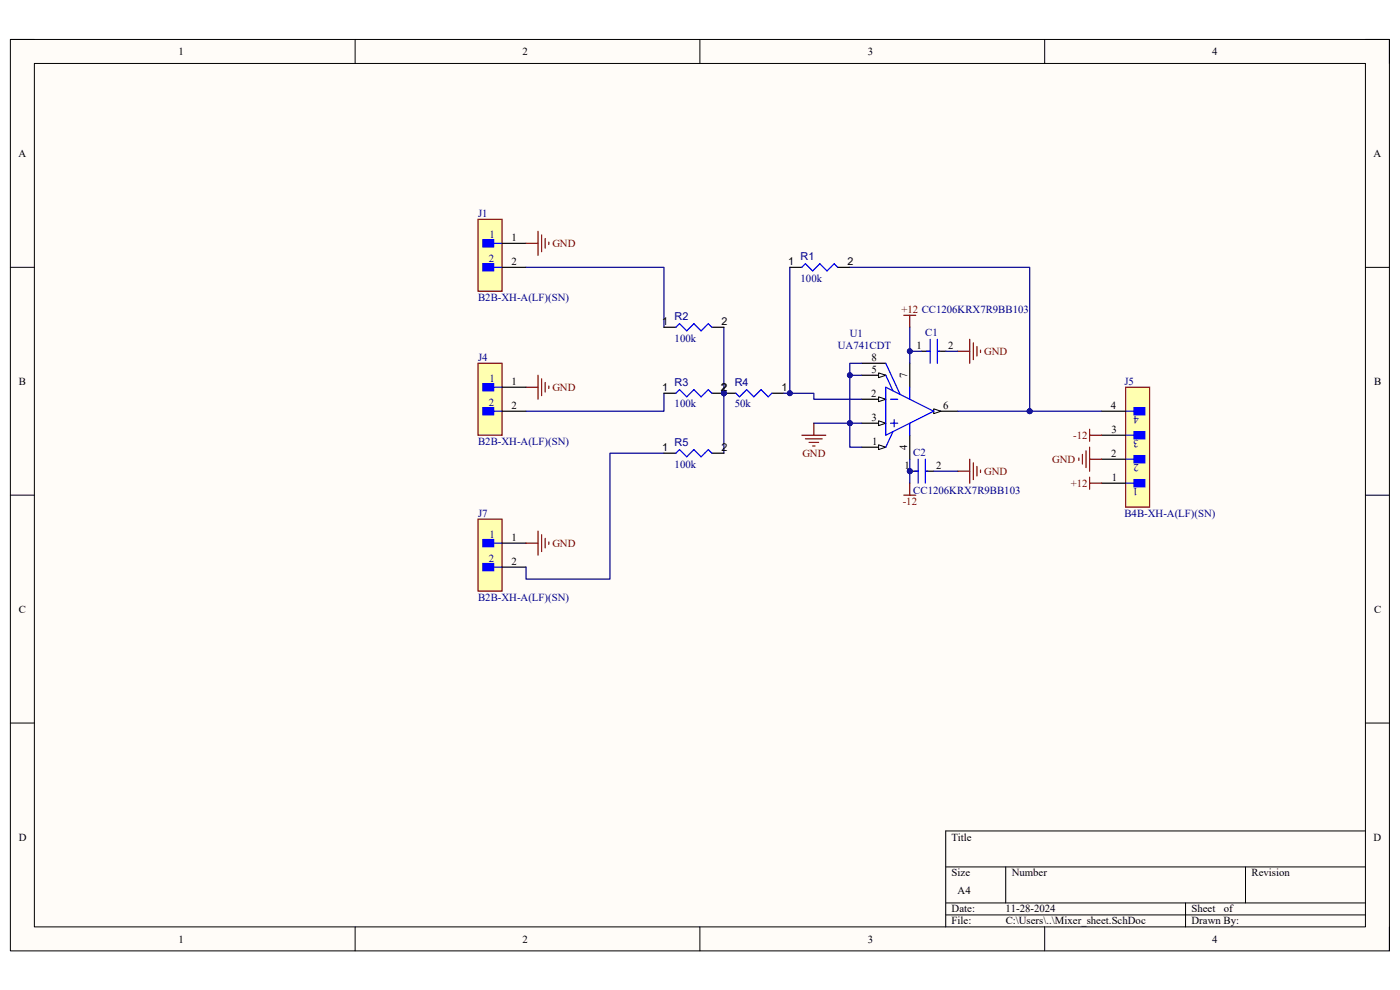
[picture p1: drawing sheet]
<svg xmlns="http://www.w3.org/2000/svg" width="297mm" height="210mm" viewBox="0 0 297 210" stroke-linecap="round" stroke-linejoin="round" font-family="sans-serif">
<path d="M2.2 8.4h292.6v193.3h-292.6z" fill-rule="evenodd" fill="#fffcf8"/>
<path d="M2.2 8.4h292.6v193.3h-292.6z" fill="none" stroke="#000" stroke-width=".21"/>
<path d="M7.3 13.5h282.4v183.1h-282.4z" fill-rule="evenodd" fill="#fffcf8"/>
<g fill="none" stroke="#000" stroke-width=".21">
<path d="M2.2 8.4h5.1M7.3 13.5h282.4v183.1h-282.4zM75.3 8.4v5.1M148.5 8.4v5.1M221.6 8.4v5.1M289.7 8.4h5.1v5.1M2.2 56.7h5.1M289.7 56.7h5.1M2.2 105h5.1M289.7 105.1h5.1M2.2 153.4h5.1M289.7 153.4h5.1"/>
<path d="M289.7 176.3h-89.1v20.3M75.3 196.6v5.1M148.5 196.6v5.1M200.6 183.9h89.1M200.6 191.5h89.1M200.6 194.1h89.1M213.4 183.9v7.6M221.6 196.6v5.1M251.5 191.5v5.1M264.2 183.9v7.6M294.8 196.6v5.1"/>
</g>
<path d="M114.1 79.6v5.1M111.6 82.1h2.5M114.9 80.4v3.5M115.7 81.1v2.1M116.4 81.9v.5M170.1 92.3h5.1M170.9 93.1h3.5M171.6 93.9h2.1M172.4 94.6h.5M172.7 89.8v2.5" fill="none" stroke="#800000" stroke-width=".25"/>
<circle cx="153.6" cy="83.4" r=".51" fill="#000080"/>
<circle cx="153.6" cy="83.4" r=".51" fill="none" stroke="#000080" stroke-width=".21"/>
<path d="M153.6 83.4h2.5" fill="none" stroke="#000" stroke-width=".25"/>
<circle cx="153.6" cy="83.4" r=".51" fill="#000080"/>
<circle cx="153.6" cy="83.4" r=".51" fill="none" stroke="#000080" stroke-width=".21"/>
<path d="M163.7 83.4h2.6" fill="none" stroke="#000" stroke-width=".25"/>
<path d="M156.1 83.4l.8 .8 1.5-1.5 1.5 1.5 1.6-1.5 1.5 1.5 .7-.8" fill="none" stroke="#00f" stroke-width=".25"/>
<path d="M101.4 46.5h5.1v15.3h-5.1z" fill-rule="evenodd" fill="#ffffb0"/>
<path d="M101.4 46.5h5.1v15.3h-5.1z" fill="none" stroke="#800000" stroke-width=".25"/>
<path d="M102.4 50.9h2.3v1.5h-2.3z" fill-rule="evenodd" fill="#00f"/>
<path d="M102.4 50.9h2.3v1.5h-2.3zM104.7 51.6h1.8" fill="none" stroke="#00f" stroke-width=".25"/>
<path d="M102.4 55.9h2.3v1.6h-2.3z" fill-rule="evenodd" fill="#00f"/>
<path d="M102.4 55.9h2.3v1.6h-2.3zM104.7 56.7h1.8" fill="none" stroke="#00f" stroke-width=".25"/>
<path d="M106.5 51.6h5.1M106.5 56.7h5.1" fill="none" stroke="#000" stroke-width=".25"/>
<path d="M101.4 77.1h5.1v15.2h-5.1z" fill-rule="evenodd" fill="#ffffb0"/>
<path d="M101.4 77.1h5.1v15.2h-5.1z" fill="none" stroke="#800000" stroke-width=".25"/>
<path d="M102.4 81.4h2.3v1.5h-2.3z" fill-rule="evenodd" fill="#00f"/>
<path d="M102.4 81.4h2.3v1.5h-2.3zM104.7 82.1h1.8" fill="none" stroke="#00f" stroke-width=".25"/>
<path d="M102.4 86.5h2.3v1.5h-2.3z" fill-rule="evenodd" fill="#00f"/>
<path d="M102.4 86.5h2.3v1.5h-2.3zM104.7 87.2h1.8" fill="none" stroke="#00f" stroke-width=".25"/>
<path d="M106.5 82.1h5.1M106.5 87.2h5.1" fill="none" stroke="#000" stroke-width=".25"/>
<path d="M101.4 110.1h5.1v15.3h-5.1z" fill-rule="evenodd" fill="#ffffb0"/>
<path d="M101.4 110.1h5.1v15.3h-5.1z" fill="none" stroke="#800000" stroke-width=".25"/>
<path d="M102.4 114.5h2.3v1.5h-2.3z" fill-rule="evenodd" fill="#00f"/>
<path d="M102.4 114.5h2.3v1.5h-2.3zM104.7 115.2h1.8" fill="none" stroke="#00f" stroke-width=".25"/>
<path d="M102.4 119.5h2.3v1.6h-2.3z" fill-rule="evenodd" fill="#00f"/>
<path d="M102.4 119.5h2.3v1.6h-2.3zM104.7 120.3h1.8" fill="none" stroke="#00f" stroke-width=".25"/>
<path d="M106.5 115.2h5.1M106.5 120.3h5.1" fill="none" stroke="#000" stroke-width=".25"/>
<g fill="none" stroke="#800000" stroke-width=".25">
<path d="M111.6 51.6h2.5M114.1 49.1v5.1M114.9 49.8v3.6M115.7 50.6v2M116.4 51.4v.5M191.7 66.9h2.6M193 66.9v2.5M203.2 74.5h2.5M205.7 72v5.1M206.5 72.7v3.6M207.3 73.5v2M208 74.3v.5"/>
<path d="M203.2 100h2.5M205.7 97.4v5.1M206.5 98.2v3.5M207.3 98.9v2.1M208 99.7v.5M111.6 115.2h2.5M114.1 112.7v5.1M114.9 113.4v3.6M115.7 114.2v2M116.4 115v.5M191.7 105.1h2.6M193 102.5v2.6"/>
</g>
<path d="M238.8 82.1h5.1v25.5h-5.1z" fill-rule="evenodd" fill="#ffffb0"/>
<path d="M238.8 82.1h5.1v25.5h-5.1z" fill="none" stroke="#800000" stroke-width=".25"/>
<path d="M240.6 101.7h2.3v1.6h-2.3z" fill-rule="evenodd" fill="#00f"/>
<path d="M238.8 102.5h1.8M240.6 101.7h2.3v1.6h-2.3z" fill="none" stroke="#00f" stroke-width=".25"/>
<path d="M240.6 96.6h2.3v1.6h-2.3z" fill-rule="evenodd" fill="#00f"/>
<path d="M238.8 97.4h1.8M240.6 96.6h2.3v1.6h-2.3z" fill="none" stroke="#00f" stroke-width=".25"/>
<path d="M240.6 91.6h2.3v1.5h-2.3z" fill-rule="evenodd" fill="#00f"/>
<path d="M238.8 92.3h1.8M240.6 91.6h2.3v1.5h-2.3z" fill="none" stroke="#00f" stroke-width=".25"/>
<path d="M240.6 86.5h2.3v1.5h-2.3z" fill-rule="evenodd" fill="#00f"/>
<path d="M238.8 87.2h1.8M240.6 86.5h2.3v1.5h-2.3z" fill="none" stroke="#00f" stroke-width=".25"/>
<path d="M233.7 97.4h5.1M233.7 92.3h5.1M233.7 87.2h5.1M233.7 102.5h5.1" fill="none" stroke="#000" stroke-width=".25"/>
<path d="M228.9 97.2v.5M229.6 96.4v2M230.4 95.6v3.6M231.2 91.1v2.5M231.2 94.9v5.1M231.2 97.4h2.5M231.2 92.3h2.5M231.2 101.2v2.6M231.2 102.5h2.5" fill="none" stroke="#800000" stroke-width=".25"/>
<circle cx="193" cy="100" r=".51" fill="#000080"/>
<circle cx="193" cy="100" r=".51" fill="none" stroke="#000080" stroke-width=".21"/>
<path d="M193 100h1.8" fill="none" stroke="#000" stroke-width=".25"/>
<circle cx="193" cy="100" r=".51" fill="#000080"/>
<circle cx="193" cy="100" r=".51" fill="none" stroke="#000080" stroke-width=".21"/>
<path d="M182.8 79.6h5.1M195.5 74.5h1.8M199.1 74.5h1.5M196.6 100h1.5" fill="none" stroke="#000" stroke-width=".25"/>
<path d="M196.6 74.5h.7M197.3 72v5.1M198.9 72v5.1M199.1 74.5h.3M194 100h.8M194.8 97.4v5.1M196.3 97.4v5.1M196.6 100h.2" fill="none" stroke="#00f" stroke-width=".25"/>
<path d="M186.4 79.1l1.5 .5-1.5 .5z" fill="#f8fcff"/>
<path d="M186.4 79.1l1.5 .5-1.5 .5z" fill="none" stroke="#000" stroke-width=".21"/>
<path d="M182.8 89.8h5.1" fill="none" stroke="#000" stroke-width=".25"/>
<path d="M186.4 89.3l1.5 .5-1.5 .5z" fill="#f8fcff"/>
<path d="M186.4 89.3l1.5 .5-1.5 .5z" fill="none" stroke="#000" stroke-width=".21"/>
<path d="M182.8 77.1h5.1M182.8 84.7h5.1" fill="none" stroke="#000" stroke-width=".25"/>
<path d="M186.4 84.2l1.5 .5-1.5 .5z" fill="#f8fcff"/>
<path d="M186.4 84.2l1.5 .5-1.5 .5z" fill="none" stroke="#000" stroke-width=".21"/>
<path d="M193 77.1v5M193 92.3v5.1M198.1 87.2h5.1" fill="none" stroke="#000" stroke-width=".25"/>
<path d="M198.1 86.7l1.5 .5-1.5 .5z" fill="#f8fcff"/>
<path d="M198.1 86.7l1.5 .5-1.5 .5z" fill="none" stroke="#000" stroke-width=".21"/>
<path d="M182.8 94.9h5.1" fill="none" stroke="#000" stroke-width=".25"/>
<path d="M186.4 94.4l1.5 .5-1.5 .5z" fill="#f8fcff"/>
<path d="M186.4 94.4l1.5 .5-1.5 .5z" fill="none" stroke="#000" stroke-width=".21"/>
<path d="M170.1 56.7l.8-.8 1.5 1.6M177.7 56.7l-.7-.8-1.5 1.6-1.6-1.6-1.5 1.6M187.9 79.6l1.5 3.3M187.9 77.1l3.1 6.6M187.9 82.1l10.2 5.1-10.2 5.1zM188.9 84.7h1.6M188.9 89.8h1.6M189.4 91.6l-1.5 3.3M189.7 89v1.6M193 82.1v2.6M193 89.8v2.5" fill="none" stroke="#00f" stroke-width=".25"/>
<path d="M167.6 56.7h2.5M177.7 56.7h2.6" fill="none" stroke="#000" stroke-width=".25"/>
<path d="M153.6 83.4v12.7" fill="none" stroke="#000080" stroke-width=".25"/>
<circle cx="153.6" cy="83.4" r=".51" fill="#000080"/>
<circle cx="153.6" cy="83.4" r=".51" fill="none" stroke="#000080" stroke-width=".21"/>
<path d="M153.6 69.4v14" fill="none" stroke="#000080" stroke-width=".25"/>
<circle cx="153.6" cy="83.4" r=".51" fill="#000080"/>
<circle cx="153.6" cy="83.4" r=".51" fill="none" stroke="#000080" stroke-width=".21"/>
<path d="M167.6 56.7v26.7h-1.3" fill="none" stroke="#000080" stroke-width=".25"/>
<circle cx="167.6" cy="83.4" r=".51" fill="#000080"/>
<circle cx="167.6" cy="83.4" r=".51" fill="none" stroke="#000080" stroke-width=".21"/>
<path d="M218.5 87.2h15.2" fill="none" stroke="#000080" stroke-width=".25"/>
<circle cx="218.4" cy="87.2" r=".51" fill="#000080"/>
<circle cx="218.4" cy="87.2" r=".51" fill="none" stroke="#000080" stroke-width=".21"/>
<path d="M203.2 87.2h15.3" fill="none" stroke="#000080" stroke-width=".25"/>
<circle cx="218.4" cy="87.2" r=".51" fill="#000080"/>
<circle cx="218.4" cy="87.2" r=".51" fill="none" stroke="#000080" stroke-width=".21"/>
<path d="M193 69.4v7.7" fill="none" stroke="#000080" stroke-width=".25"/>
<circle cx="193" cy="74.5" r=".51" fill="#000080"/>
<circle cx="193" cy="74.5" r=".51" fill="none" stroke="#000080" stroke-width=".21"/>
<path d="M193 74.5h2.5" fill="none" stroke="#000080" stroke-width=".25"/>
<circle cx="193" cy="74.5" r=".51" fill="#000080"/>
<circle cx="193" cy="74.5" r=".51" fill="none" stroke="#000080" stroke-width=".21"/>
<path d="M193 97.4v5.1" fill="none" stroke="#000080" stroke-width=".25"/>
<circle cx="193" cy="100" r=".51" fill="#000080"/>
<circle cx="193" cy="100" r=".51" fill="none" stroke="#000080" stroke-width=".21"/>
<path d="M111.6 56.7h29.3v12.7M180.3 56.7h38.2v30.5M200.6 74.5h2.6M140.9 83.4v3.8h-29.3M140.9 96.1h-11.5v26.8h-17.8v-2.6M198.1 100h5.1" fill="none" stroke="#000080" stroke-width=".25"/>
<circle cx="218.4" cy="87.2" r=".51" fill="#000080"/>
<circle cx="218.4" cy="87.2" r=".51" fill="none" stroke="#000080" stroke-width=".21"/>
<path d="M167.6 83.4h5.1v1.3h10.1" fill="none" stroke="#000080" stroke-width=".25"/>
<circle cx="167.6" cy="83.4" r=".51" fill="#000080"/>
<circle cx="167.6" cy="83.4" r=".51" fill="none" stroke="#000080" stroke-width=".21"/>
<path d="M172.7 89.8h10.1" fill="none" stroke="#000080" stroke-width=".25"/>
<circle cx="180.3" cy="89.8" r=".51" fill="#000080"/>
<circle cx="180.3" cy="89.8" r=".51" fill="none" stroke="#000080" stroke-width=".21"/>
<path d="M180.3 89.8v5.1h2.5" fill="none" stroke="#000080" stroke-width=".25"/>
<circle cx="180.3" cy="89.8" r=".51" fill="#000080"/>
<circle cx="180.3" cy="89.8" r=".51" fill="none" stroke="#000080" stroke-width=".21"/>
<path d="M182.8 79.6h-2.5v10.2" fill="none" stroke="#000080" stroke-width=".25"/>
<circle cx="180.3" cy="89.8" r=".51" fill="#000080"/>
<circle cx="180.3" cy="89.8" r=".51" fill="none" stroke="#000080" stroke-width=".21"/>
<circle cx="180.3" cy="79.6" r=".51" fill="#000080"/>
<circle cx="180.3" cy="79.6" r=".51" fill="none" stroke="#000080" stroke-width=".21"/>
<path d="M182.8 77.1h-2.5v2.5" fill="none" stroke="#000080" stroke-width=".25"/>
<circle cx="180.3" cy="79.6" r=".51" fill="#000080"/>
<circle cx="180.3" cy="79.6" r=".51" fill="none" stroke="#000080" stroke-width=".21"/>
<circle cx="153.6" cy="83.4" r=".51" fill="#000080"/>
<circle cx="153.6" cy="83.4" r=".51" fill="none" stroke="#000080" stroke-width=".21"/>
<path d="M151 83.4h2.6" fill="none" stroke="#000" stroke-width=".25"/>
<circle cx="153.6" cy="83.4" r=".51" fill="#000080"/>
<circle cx="153.6" cy="83.4" r=".51" fill="none" stroke="#000080" stroke-width=".21"/>
<path d="M140.9 69.4h2.5M151 69.4h2.6M140.9 83.4h2.5M140.9 96.1h2.5M151 96.1h2.6" fill="none" stroke="#000" stroke-width=".25"/>
<path d="M143.4 69.4l.8-.7 1.5 1.5 1.5-1.5 1.5 1.5 1.6-1.5 .7 .7M143.4 83.4l.8-.7 1.5 1.5 1.5-1.5 1.5 1.5 1.6-1.5 .7 .7M143.4 96.1l.8-.7 1.5 1.5 1.5-1.5 1.5 1.5 1.6-1.5 .7 .7" fill="none" stroke="#00f" stroke-width=".25"/>
<g font-size="2.3">
<text x="37.9" y="11.7">1</text>
<text x="110.9" y="11.7">2</text>
<text x="184.1" y="11.7">3</text>
<text x="257.1" y="11.7">4</text>
<text x="3.9" y="33.3">A</text>
<text x="291.4" y="33.3">A</text>
<text x="108.5" y="51.1">1</text>
<text x="108.5" y="56.2">2</text>
<text x="167.2" y="56.2">1</text>
<text x="179.8" y="56.2">2</text>
<text x="140.5" y="68.9">1</text>
<text x="153.1" y="68.9">2</text>
<text x="184.9" y="76.5">8</text>
<text x="194.4" y="74">1</text>
<text x="201.1" y="74">2</text>
<text x="4" y="81.6">B</text>
<text x="108.5" y="81.6">1</text>
<text x="140.5" y="82.9">1</text>
<text x="153" y="82.9">2</text>
<text x="165.8" y="82.9">1</text>
<text x="184.9" y="79.1">5</text>
<text x="192.5" y="80.1" transform="rotate(-90 192.5 80.1)">7</text>
<text x="291.5" y="81.6">B</text>
<text x="108.5" y="86.7">2</text>
<text x="184.8" y="84.2">2</text>
<text x="184.9" y="89.3">3</text>
<text x="200.1" y="86.7">6</text>
<text x="235.7" y="86.7">4</text>
<text x="140.5" y="95.6">1</text>
<text x="153.1" y="95.6">2</text>
<text x="185" y="94.4">1</text>
<text x="192.5" y="95.4" transform="rotate(-90 192.5 95.4)">4</text>
<text x="235.8" y="91.8">3</text>
<text x="191.9" y="99.4">1</text>
<text x="198.6" y="99.4">2</text>
<text x="235.7" y="96.9">2</text>
<text x="235.9" y="102">1</text>
<text x="108.5" y="114.7">1</text>
<text x="108.5" y="119.8">2</text>
<text x="4" y="130">C</text>
<text x="291.5" y="130">C</text>
<text x="4" y="178.3">D</text>
<text x="201.9" y="178.3">Title</text>
<text x="291.4" y="178.3">D</text>
<text x="201.9" y="185.9">Size</text>
<text x="214.6" y="185.9">Number</text>
<text x="265.5" y="185.9">Revision</text>
<text x="203.2" y="189.7">A4</text>
<text x="201.9" y="193.5">Date:</text>
<text x="201.9" y="196.1">File:</text>
<text x="213.3" y="193.5">11-28-2024</text>
<text x="213.4" y="196.1">C:\Users\..\Mixer_sheet.SchDoc</text>
<text x="252.8" y="196.1">Drawn By:</text>
<text x="252.8" y="193.5">Sheet</text>
<text x="259.6" y="193.5">of</text>
<text x="37.9" y="199.9">1</text>
<text x="110.9" y="199.9">2</text>
<text x="184.1" y="199.9">3</text>
<text x="257.1" y="199.9">4</text>
</g>
<g font-size="2.3" fill="#000080">
<text x="101.4" y="46">J1</text>
<text x="103.8" y="50.6">1</text>
<text x="103.7" y="55.7">2</text>
<text x="169.8" y="59.7">100k</text>
<text x="169.8" y="55.2">R1</text>
<text x="101.4" y="63.8">B2B-XH-A(LF)(SN)</text>
<text x="143.1" y="67.9">R2</text>
<text x="180.3" y="71.5">U1</text>
<text x="196.3" y="71.2">C1</text>
<text x="101.4" y="76.5">J4</text>
<text x="143.1" y="72.5">100k</text>
<text x="177.8" y="74">UA741CDT</text>
<text x="103.8" y="81.1">1</text>
<text x="143.1" y="81.9">R3</text>
<text x="155.9" y="81.9">R4</text>
<text x="238.5" y="81.6">J5</text>
<text x="103.7" y="86.2">2</text>
<text x="143.1" y="86.4">100k</text>
<text x="155.9" y="86.4">50k</text>
<text x="241.6" y="88.2" transform="rotate(-180 241.6 88.2)">4</text>
<text x="101.4" y="94.4">B2B-XH-A(LF)(SN)</text>
<text x="143.1" y="94.6">R5</text>
<text x="241.6" y="93.3" transform="rotate(-180 241.6 93.3)">3</text>
<text x="143.1" y="99.2">100k</text>
<text x="193.8" y="96.6">C2</text>
<text x="241.6" y="98.4" transform="rotate(-180 241.6 98.4)">2</text>
<text x="193.8" y="104.8">CC1206KRX7R9BB103</text>
<text x="241.5" y="103.5" transform="rotate(-180 241.5 103.5)">1</text>
<text x="101.4" y="109.6">J7</text>
<text x="238.5" y="109.6">B4B-XH-A(LF)(SN)</text>
<text x="103.7" y="119.3">2</text>
<text x="103.8" y="114.2">1</text>
<text x="101.4" y="127.4">B2B-XH-A(LF)(SN)</text>
</g>
<g font-size="2.3" fill="#800000">
<text x="117.2" y="52.4">GND</text>
<text x="191.3" y="66.4">+12 CC1206KRX7R9BB103</text>
<text x="208.8" y="75.3">GND</text>
<text x="117.2" y="82.9">GND</text>
<text x="227.7" y="93.1">-12</text>
<text x="170.2" y="96.9">GND</text>
<text x="208.8" y="100.7">GND</text>
<text x="223.2" y="98.2">GND</text>
<text x="191.5" y="107.1">-12</text>
<text x="227.2" y="103.3">+12</text>
<text x="117.2" y="116">GND</text>
</g>
</svg>
